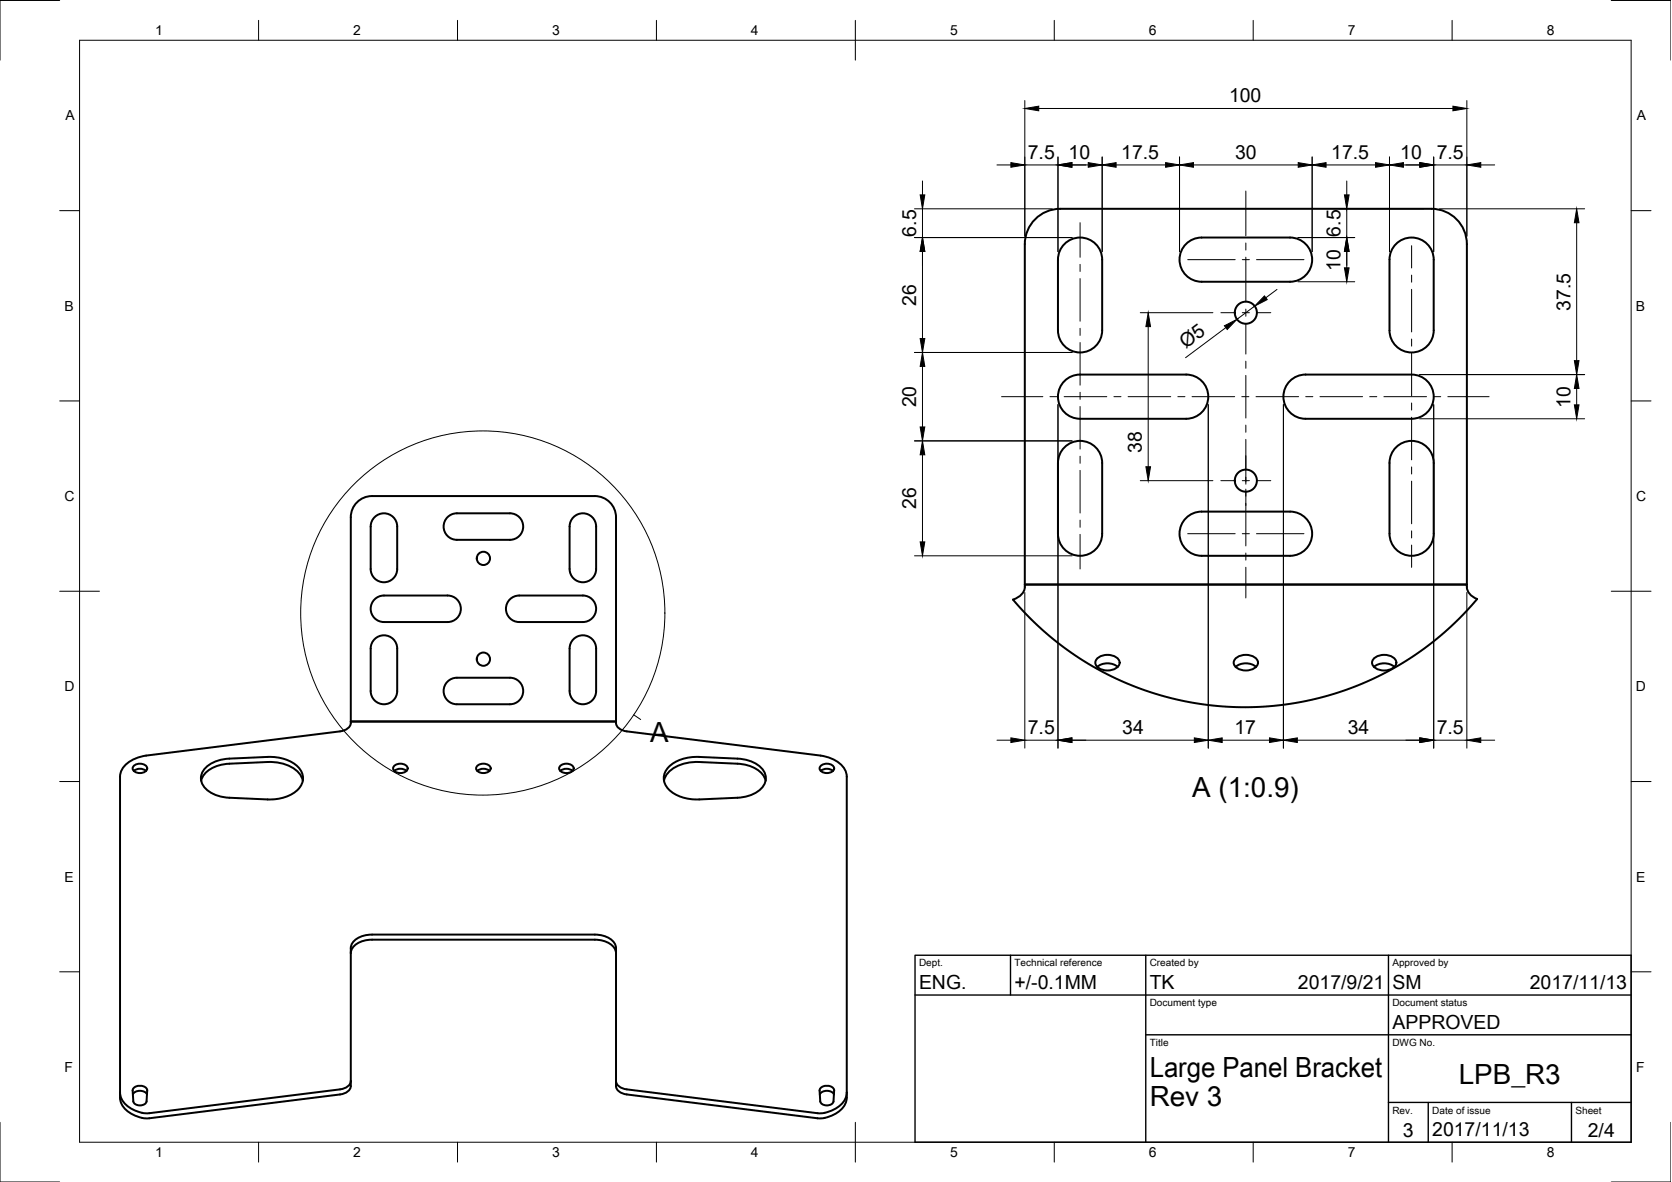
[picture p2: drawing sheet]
<svg xmlns="http://www.w3.org/2000/svg" width="420mm" height="297mm" viewBox="0 0 420 297" stroke-linecap="round" stroke-linejoin="round" font-family="sans-serif">
<!-- layer: Visible -->
<g fill="none" stroke="#000" stroke-width=".5">
<path d="M260.1 55.1a8.9 8.9 0 0 1 6.3-2.6h93.3a8.9 8.9 0 0 1 8.9 8.9v85.5h-111.1v-85.5a8.9 8.9 0 0 1 2.6-6.3zM267.5 61.3a5.6 5.6 0 0 1 6-1.2 5.6 5.6 0 0 1 3.5 5.1v17.8a5.6 5.6 0 0 1-5.6 5.6 5.6 5.6 0 0 1-5.5-5.6v-17.8a5.5 5.5 0 0 1 1.6-3.9zM298 61.3a5.5 5.5 0 0 1 4-1.6h22.2a5.6 5.6 0 0 1 5.5 5.6 5.6 5.6 0 0 1-5.5 5.5h-22.2a5.6 5.6 0 0 1-5.2-3.4 5.6 5.6 0 0 1 1.2-6.1zM350.8 61.3a5.6 5.6 0 0 1 6-1.2 5.6 5.6 0 0 1 3.5 5.1v17.8a5.6 5.6 0 0 1-5.6 5.6 5.6 5.6 0 0 1-5.5-5.6v-17.8a5.5 5.5 0 0 1 1.6-3.9zM267.5 95.8a5.5 5.5 0 0 1 3.9-1.7h26.7a5.6 5.6 0 0 1 5.5 5.6 5.6 5.6 0 0 1-5.5 5.5h-26.7a5.6 5.6 0 0 1-5.1-3.4 5.6 5.6 0 0 1 1.2-6zM324.1 95.8a5.5 5.5 0 0 1 4-1.7h26.6a5.6 5.6 0 0 1 5.6 5.6 5.6 5.6 0 0 1-5.6 5.5h-26.6a5.6 5.6 0 0 1-5.2-3.4 5.6 5.6 0 0 1 1.2-6zM267.5 112.4a5.6 5.6 0 0 1 6-1.2 5.6 5.6 0 0 1 3.5 5.1v17.8a5.6 5.6 0 0 1-5.6 5.6 5.6 5.6 0 0 1-5.5-5.6v-17.8a5.5 5.5 0 0 1 1.6-3.9zM350.8 112.4a5.6 5.6 0 0 1 6-1.2 5.6 5.6 0 0 1 3.5 5.1v17.8a5.6 5.6 0 0 1-5.6 5.6 5.6 5.6 0 0 1-5.5-5.6v-17.8a5.5 5.5 0 0 1 1.6-3.9zM89.7 126.2a5.3 5.3 0 0 1 3.8-1.5h56a5.3 5.3 0 0 1 5.3 5.3v51.3h-66.7h66.7a2.5 2.5 0 0 0 2.7 2.5l48.7 6.1a7.8 7.8 0 0 1 6.3 3.8l.3 1.5v80.6a5.7 5.7 0 0 1-4.5 4.8l-1.4 .4h-1.5l-48.5-6.1a2.38 2.38 0 0 1-2.1-2v-34.6a4.3 4.3 0 0 0-4.4-3.4h-56.9a5.2 5.2 0 0 0-5.3 2.8l-.1 35.2a2.58 2.58 0 0 1-2.6 2.1l-48 6a7.8 7.8 0 0 1-7-3.7l-.3-1.5v-80.6a5.7 5.7 0 0 1 4.4-4.8l2.1-.5 49.4-6.2a2.38 2.38 0 0 0 2-2v-51.7a5.3 5.3 0 0 1 1.6-3.8zM94.1 130a3.3 3.3 0 0 1 3.7-.8 3.3 3.3 0 0 1 2 3.1v10.7a3.3 3.3 0 0 1-3.3 3.3 3.3 3.3 0 0 1-3.4-3.3v-10.7a3.3 3.3 0 0 1 1-2.3zM112.5 130a3.3 3.3 0 0 1 2.3-1h13.3a3.3 3.3 0 0 1 3.4 3.3 3.3 3.3 0 0 1-3.4 3.4h-13.3a3.3 3.3 0 0 1-3.1-2.1 3.3 3.3 0 0 1 .8-3.6zM149.8 132.3v10.7"/>
<path d="M149.8 132.3a3.3 3.3 0 0 0-3.3-3.3 3.3 3.3 0 0 0-3.4 3.3v10.7a3.3 3.3 0 0 0 3.4 3.3 3.3 3.3 0 0 0 3.3-3.3M302 128.6h22.2M302 128.6a5.6 5.6 0 0 0-5.6 5.5 5.6 5.6 0 0 0 5.6 5.6h22.2a5.6 5.6 0 0 0 5.5-5.6 5.6 5.6 0 0 0-5.5-5.5M94.1 150.6a3.3 3.3 0 0 1 2.4-.9h16a3.3 3.3 0 0 1 3.3 3.3 3.3 3.3 0 0 1-3.3 3.3h-16a3.3 3.3 0 0 1-3.1-2 3.3 3.3 0 0 1 .7-3.7zM128.1 150.6a3.3 3.3 0 0 1 2.4-.9h16a3.3 3.3 0 0 1 3.3 3.3 3.3 3.3 0 0 1-3.3 3.3h-16a3.3 3.3 0 0 1-3.1-2 3.3 3.3 0 0 1 .7-3.7zM257.5 146.9h111.1a3.5 3.5 0 0 0 2.6 3.6l-5.5 5.9-6.5 5.6-6.7 4.6-7.1 3.8-8 3.2-7.7 2.2-8.5 1.5-8 .4-8.1-.4-8.5-1.3-8.2-2.3-7.5-3-7.2-3.8-7.1-4.8-6.5-5.5-5.5-5.9a3.6 3.6 0 0 0 2.9-3.8zM94.1 160.6a3.3 3.3 0 0 1 3.7-.7 3.3 3.3 0 0 1 2 3.1v10.6a3.3 3.3 0 0 1-3.3 3.4 3.3 3.3 0 0 1-3.4-3.4v-10.6a3.3 3.3 0 0 1 1-2.4zM112.5 171.3a3.3 3.3 0 0 1 2.3-1h13.3a3.3 3.3 0 0 1 3.4 3.3 3.3 3.3 0 0 1-3.4 3.4h-13.3a3.3 3.3 0 0 1-3.1-2.1 3.3 3.3 0 0 1 .8-3.6zM149.8 163v10.6M149.8 163a3.3 3.3 0 0 0-3.3-3.3 3.3 3.3 0 0 0-3.4 3.3v10.6a3.3 3.3 0 0 0 3.4 3.4 3.3 3.3 0 0 0 3.3-3.4M275.7 167.6a4.1 4.1 0 0 1 5.2 0M275.9 165.3a3.8 3.8 0 0 1 5.4 .8 1.87 1.87 0 0 1-1.7 2.2 3.6 3.6 0 0 1-4.3-1.3 1.47 1.47 0 0 1 .6-1.7z"/>
<path d="M310.5 167.6a4.1 4.1 0 0 1 5.1 0M310.7 165.3a3.8 3.8 0 0 1 5.3 .8 1.87 1.87 0 0 1-1.6 2.2 3.6 3.6 0 0 1-4.3-1.3 1.47 1.47 0 0 1 .6-1.7zM345.3 167.6a4.1 4.1 0 0 1 5.1 0M345.5 165.3a3.8 3.8 0 0 1 5.3 .8 1.87 1.87 0 0 1-1.6 2.2 3.6 3.6 0 0 1-4.3-1.3 1.47 1.47 0 0 1 .6-1.7zM33.6 193.7a2.47 2.47 0 0 1 3.1 0M33.7 192.4a2.11 2.11 0 0 1 3.3 .7 2.02 2.02 0 0 1-1.8 1.2 2.02 2.02 0 0 1-1.9-1.2zM50.6 196.2a6.1 6.1 0 0 1 4.9-4l2.1-.3 9.6-.4a9.7 9.7 0 0 1 8.3 3.2l.6 1.5M51.8 192.8a9.2 9.2 0 0 1 5.8-2.2l9.6-.4a9.6 9.6 0 0 1 8.3 3.2 4.1 4.1 0 0 1-1.8 6l-2.5 1.1-2.9 .4-10.7-.4a7.8 7.8 0 0 1-6.8-3.5 3.5 3.5 0 0 1 1-4.2zM99.1 193.7a2.47 2.47 0 0 1 3.1 0M99.1 192.4a2.11 2.11 0 0 1 3.3 .7 2.02 2.02 0 0 1-1.8 1.2 2.02 2.02 0 0 1-1.8-1.2zM119.9 193.7a2.47 2.47 0 0 1 3.1 0M120 192.4a2.11 2.11 0 0 1 3.3 .7 2.02 2.02 0 0 1-1.8 1.2 2.02 2.02 0 0 1-1.9-1.2z"/>
<path d="M140.8 193.7a2.47 2.47 0 0 1 3.1 0M140.9 192.4a2.11 2.11 0 0 1 3.3 .7 2.02 2.02 0 0 1-1.9 1.2 2.02 2.02 0 0 1-1.8-1.2zM168 192.8a10.1 10.1 0 0 1 7.7-2.6l9.6 .4a7.8 7.8 0 0 1 6.8 3.5 4 4 0 0 1-2.5 5.3 10.4 10.4 0 0 1-4.3 1.1l-9.6 .4a9.6 9.6 0 0 1-8.2-3.2 3.7 3.7 0 0 1 .5-4.9zM192.4 196.2a6.1 6.1 0 0 0-5-4l-2.1-.3-9.6-.4a9.7 9.7 0 0 0-8.2 3.2l-.6 1.5M206.2 193.7a2.47 2.47 0 0 1 3.1 0M206.3 192.4a2.11 2.11 0 0 1 3.3 .7 2.02 2.02 0 0 1-1.8 1.2 2.02 2.02 0 0 1-1.8-1.2zM154.8 239.6a4.3 4.3 0 0 0-4.4-3.4l-56.9-.1a5.2 5.2 0 0 0-5.3 2.9l-.1 .6M33.4 275a2.23 2.23 0 0 1 3.5 0M33.6 273.5a2.29 2.29 0 0 1 3.3 .3l-.1 3a1.86 1.86 0 0 1-1.6 1 1.86 1.86 0 0 1-1.7-1l-.2-2.7zM88.1 271.7a2.58 2.58 0 0 1-2.6 2.1l-48 6a7.8 7.8 0 0 1-7-3.8l-.3-1.5M154.8 271.7a2.58 2.58 0 0 0 2.7 2.1l47.9 6a7.8 7.8 0 0 0 7.1-3.8l.3-1.5M206 275a2.23 2.23 0 0 1 3.6 0"/>
<path d="M206.2 273.5a2.29 2.29 0 0 1 3.4 .3l-.1 3a1.86 1.86 0 0 1-1.7 1 1.86 1.86 0 0 1-1.7-1l-.1-2.7z"/>
<circle cx="313.1" cy="78.6" r="2.78"/>
<circle cx="313.1" cy="120.8" r="2.78"/>
<circle cx="121.5" cy="140.3" r="1.67"/>
<circle cx="121.5" cy="165.7" r="1.67"/>
</g>
<!-- layer: Border -->
<g fill="none" stroke="#000" stroke-width=".25">
<path d="M15 .1h-15v15M20 10.1h389.9v276.9h-389.9zM65 5.1v5M115 5.1v5M165 5.1v5M214.9 5.1v10M264.9 5.1v5M314.9 5.1v5M364.9 5.1v5M404.9 .1h15v15M15 52.9h5M409.9 52.9h5"/>
<path d="M15 100.8h5M409.9 100.8h5M15 148.6h10M404.9 148.6h10M15 196.4h5M409.9 196.4h5M15 244.2h5M409.9 244.2h5M0 282v15h15M65 287v5M115 287v5M165 287v5"/>
<path d="M214.9 282v10M264.9 287v5M314.9 287v5M364.9 287v5M419.9 282v15h-15"/>
</g>
<!-- layer: TitleBlock -->
<path d="M229.9 240.1h180v46.9h-180zM229.9 250.1h180M253.9 240.1v10M287.9 240.1v46.9M348.9 240.1v46.9M287.9 260h122M348.9 277h61M358.9 277v10M394.9 277v10" fill="none" stroke="#000" stroke-width=".35"/>
<!-- layer: Annotations -->
<g fill="none" stroke="#000" stroke-width=".25">
<path d="M159.3 179.6l1.7 1.2"/>
<circle cx="121.3" cy="154.1" r="45.8"/>
</g>
<!-- layer: Center Lines -->
<g fill="none" stroke="#000" stroke-width=".25">
<path d="M271.4 56v8.7M313.1 48v11.3M271.4 66.4v1.8M271.4 70v10.7M298.5 65.3h11.9M306.8 78.6h3.6M312.2 65.3h1.8M312.2 78.6h1.8M313.1 61.1v1.7M313.1 64.6v11.3M313.1 77.7v1.8M315.7 65.3h12"/>
<path d="M315.7 78.6h3.6M354.7 61.8v5.5M354.7 69.1v1.8M354.7 72.7v10.7M251.7 99.7h10.4M263.8 99.7h1.8M267.4 99.7h10.7M271.4 82.5v1.8M271.4 86.1v10.7M271.4 98.6v1.8M279.9 99.7h1.8M283.5 99.7h10.7"/>
<path d="M296 99.7h1.8M299.6 99.7h10.7M312 99.7h1.8M313.1 81.3v7.7M313.1 90.8v1.8M313.1 94.3v10.8M315.6 99.7h10.7M328.1 99.7h1.8M331.7 99.7h10.7M344.2 99.7h1.8M347.8 99.7h10.7M354.7 85.2v1.8"/>
<path d="M354.7 88.8v10.7M360.3 99.7h1.7M363.8 99.7h10.4M271.4 102.1v10.8M271.4 114.6v1.8M271.4 118.2v10.7M313.1 106.8v1.8M313.1 110.4v11.3M354.7 101.3v1.8M354.7 104.8v10.8M354.7 117.3v1.8M271.4 130.7v1.8"/>
<path d="M271.4 134.3v8.7M298.5 134.1h11.9M306.8 120.8h3.6M312.2 120.8h1.8M312.2 134.1h1.8M313.1 122.9v14.3M313.1 139v1.8M315.7 120.8h3.6M315.7 134.1h12M354.7 120.9v10.7M354.7 133.4v1.8M354.7 137v5.6"/>
<path d="M313.1 142.5v7.8"/>
</g>
<!-- layer: Dimensions -->
<g fill="none" stroke="#000" stroke-width=".25">
<path d="M257.5 25.3v34.1M261 27.3h104.1M265.9 39.5v23.8M277 39.5v23.8M296.4 39.5v23.8M329.7 39.5v23.8M349.2 39.5v23.8M360.3 39.5v23.8M368.6 25.3v34.1M229.8 52.5h34.6M229.8 59.7h39.6M231.8 45.5v3.5"/>
<path d="M231.8 52.5v7.2M250.5 41.5h3.5M257.5 41.5h8.4M269.4 41.5h4.1M280.5 41.5h12.4M299.9 41.5h26.3M326.2 59.7h14.2M333.2 41.5h12.5M336.4 52.5h21.3M338.4 45.5v3.5M338.4 52.5v7.2M352.7 41.5h4.1"/>
<path d="M360.3 41.5h8.3M361.7 52.5h36.5M372.1 41.5h3.5M396.2 56v34.6M231.8 63.2v21.9M286.5 78.6h18.3M315.3 76.9l-4.5 3.3M320.9 72.7l-2.8 2.1M326.2 70.8h14.2M338.4 63.2v4.1M229.8 88.6h39.6M231.8 92.1v15.2"/>
<path d="M288.5 82.1v35.2M308 82.3l-10.1 7.6M356.7 94.1h41.5M396.2 97.6v4.1M229.8 110.8h39.6M231.8 114.3v21.9M265.9 101.7v86.3M303.6 101.7v86.3M322.5 101.7v86.3M356.7 105.2h41.5M360.3 101.7v86.3M229.8 139.7h39.6"/>
<path d="M286.5 120.8h18.3M257.5 148.9v39.1M368.6 148.9v39.1M250.5 186h3.5M257.5 186h8.4M269.4 186h30.7M307.1 186h11.9M326 186h30.8M360.3 186h8.3M372.1 186h3.5"/>
</g>
<g fill="#000" stroke="#000" stroke-width=".25">
<path d="M257.5 27.3l3.5-.6v1.1zM365.1 26.7l3.5 .6-3.5 .5zM231.2 49h1.2l-.6 3.5zM254 40.9l3.5 .6-3.5 .5zM265.9 41.5l3.5-.6v1.1zM273.5 40.9l3.5 .6-3.5 .5zM277 41.5l3.5-.6v1.1zM292.9 40.9l3.5 .6-3.5 .5zM296.4 41.5l3.5-.6v1.1zM326.2 40.9l3.5 .6-3.5 .5zM329.7 41.5l3.5-.6v1.1zM337.8 49h1.2l-.6 3.5z"/>
<path d="M345.7 40.9l3.5 .6-3.5 .5zM349.2 41.5l3.5-.6v1.1zM356.8 40.9l3.5 .6-3.5 .5zM368.6 41.5l3.5-.6v1.1zM396.2 52.5l.6 3.5h-1.2zM231.8 59.7l.6 3.5h-1.2zM317.7 74.4l.7 .9-3.1 1.6zM338.4 59.7l.6 3.5h-1.2zM337.8 67.3h1.2l-.6 3.5zM231.2 85.1h1.2l-.6 3.5zM231.8 88.6l.6 3.5h-1.2zM288.5 78.6l.6 3.5h-1.1z"/>
<path d="M307.7 81.9l3.1-1.7-2.4 2.6zM395.6 90.6h1.2l-.6 3.5zM396.2 94.1l.6 3.5h-1.2zM231.2 107.3h1.2l-.6 3.5zM231.8 110.8l.6 3.5h-1.2zM288 117.3h1.1l-.6 3.5zM395.6 101.7h1.2l-.6 3.5zM231.2 136.2h1.2l-.6 3.5zM254 185.4l3.5 .6-3.5 .6zM265.9 186l3.5-.6v1.2zM300.1 185.4l3.5 .6-3.5 .6zM303.6 186l3.5-.6v1.2z"/>
<path d="M319 185.4l3.5 .6-3.5 .6zM322.5 186l3.5-.6v1.2zM356.8 185.4l3.5 .6-3.5 .6zM368.6 186l3.5-.6v1.2z"/>
</g>
<g font-size="7">
<text x="163.4" y="186.5">A</text>
<text x="299.6" y="200.4">A (1:0.9)</text>
<text x="288.9" y="270.5">Large Panel Bracket</text>
<text x="366.6" y="272.5">LPB_R3</text>
<text x="288.9" y="278">Rev 3</text>
</g>
<g font-size="4.9">
<text x="308.8" y="25.7">100</text>
<text x="258.3" y="39.9">7.5</text>
<text x="268.5" y="39.9">10</text>
<text x="281.8" y="39.9">17.5</text>
<text x="310.4" y="39.9">30</text>
<text x="334.5" y="39.9">17.5</text>
<text x="351.9" y="39.9">10</text>
<text x="361" y="39.9">7.5</text>
<text x="230.3" y="59.5" transform="rotate(-90 230.3 59.5)">6.5</text>
<text x="336.9" y="59.5" transform="rotate(-90 336.9 59.5)">6.5</text>
<text x="336.9" y="68.1" transform="rotate(-90 336.9 68.1)">10</text>
<text x="230.3" y="76.8" transform="rotate(-90 230.3 76.8)">26</text>
<text x="394.6" y="78.1" transform="rotate(-90 394.6 78.1)">37.5</text>
<text x="298" y="87.8" transform="rotate(-37 298 87.8)">Ø5</text>
<text x="230.3" y="102.4" transform="rotate(-90 230.3 102.4)">20</text>
<text x="394.6" y="102.6" transform="rotate(-90 394.6 102.6)">10</text>
<text x="287" y="113.8" transform="rotate(-90 287 113.8)">38</text>
<text x="230.3" y="127.9" transform="rotate(-90 230.3 127.9)">26</text>
<text x="258.3" y="184.5">7.5</text>
<text x="282" y="184.4">34</text>
<text x="310.2" y="184.5">17</text>
<text x="338.7" y="184.4">34</text>
<text x="361" y="184.5">7.5</text>
<text x="230.9" y="248.6">ENG.</text>
<text x="254.9" y="248.6">+/-0.1MM</text>
<text x="288.9" y="248.6">TK</text>
<text x="326.2" y="248.6">2017/9/21</text>
<text x="349.9" y="248.6">SM</text>
<text x="384.4" y="248.6">2017/11/13</text>
<text x="349.9" y="258.6">APPROVED</text>
<text x="352.5" y="285.7">3</text>
<text x="359.9" y="285.5">2017/11/13</text>
<text x="399" y="285.6">2/4</text>
</g>
<g font-size="3.5">
<text x="39" y="8.9">1</text>
<text x="88.8" y="8.9">2</text>
<text x="138.8" y="8.9">3</text>
<text x="188.7" y="8.9">4</text>
<text x="238.7" y="8.9">5</text>
<text x="288.7" y="8.9">6</text>
<text x="338.7" y="8.9">7</text>
<text x="388.7" y="8.9">8</text>
<text x="16.4" y="30.3">A</text>
<text x="411.3" y="30.3">A</text>
<text x="16.2" y="78.1">B</text>
<text x="411.1" y="78.1">B</text>
<text x="16.2" y="125.9">C</text>
<text x="411.1" y="125.9">C</text>
<text x="16.2" y="173.7">D</text>
<text x="411.1" y="173.7">D</text>
<text x="16.2" y="221.6">E</text>
<text x="411.1" y="221.6">E</text>
<text x="16.2" y="269.4">F</text>
<text x="411.1" y="269.4">F</text>
<text x="39" y="290.8">1</text>
<text x="88.8" y="290.8">2</text>
<text x="138.8" y="290.8">3</text>
<text x="188.7" y="290.8">4</text>
<text x="238.7" y="290.8">5</text>
<text x="288.7" y="290.8">6</text>
<text x="338.7" y="290.8">7</text>
<text x="388.7" y="290.8">8</text>
</g>
<g font-size="2.5">
<text x="230.9" y="242.9">Dept.</text>
<text x="254.9" y="242.9">Technical reference</text>
<text x="288.9" y="242.9">Created by</text>
<text x="349.9" y="242.9">Approved by</text>
<text x="288.9" y="252.9">Document type</text>
<text x="349.9" y="252.9">Document status</text>
<text x="288.9" y="262.8">Title</text>
<text x="349.9" y="262.8">DWG No.</text>
<text x="349.9" y="279.8">Rev.</text>
<text x="359.9" y="279.8">Date of issue</text>
<text x="395.9" y="279.8">Sheet</text>
</g>
</svg>
